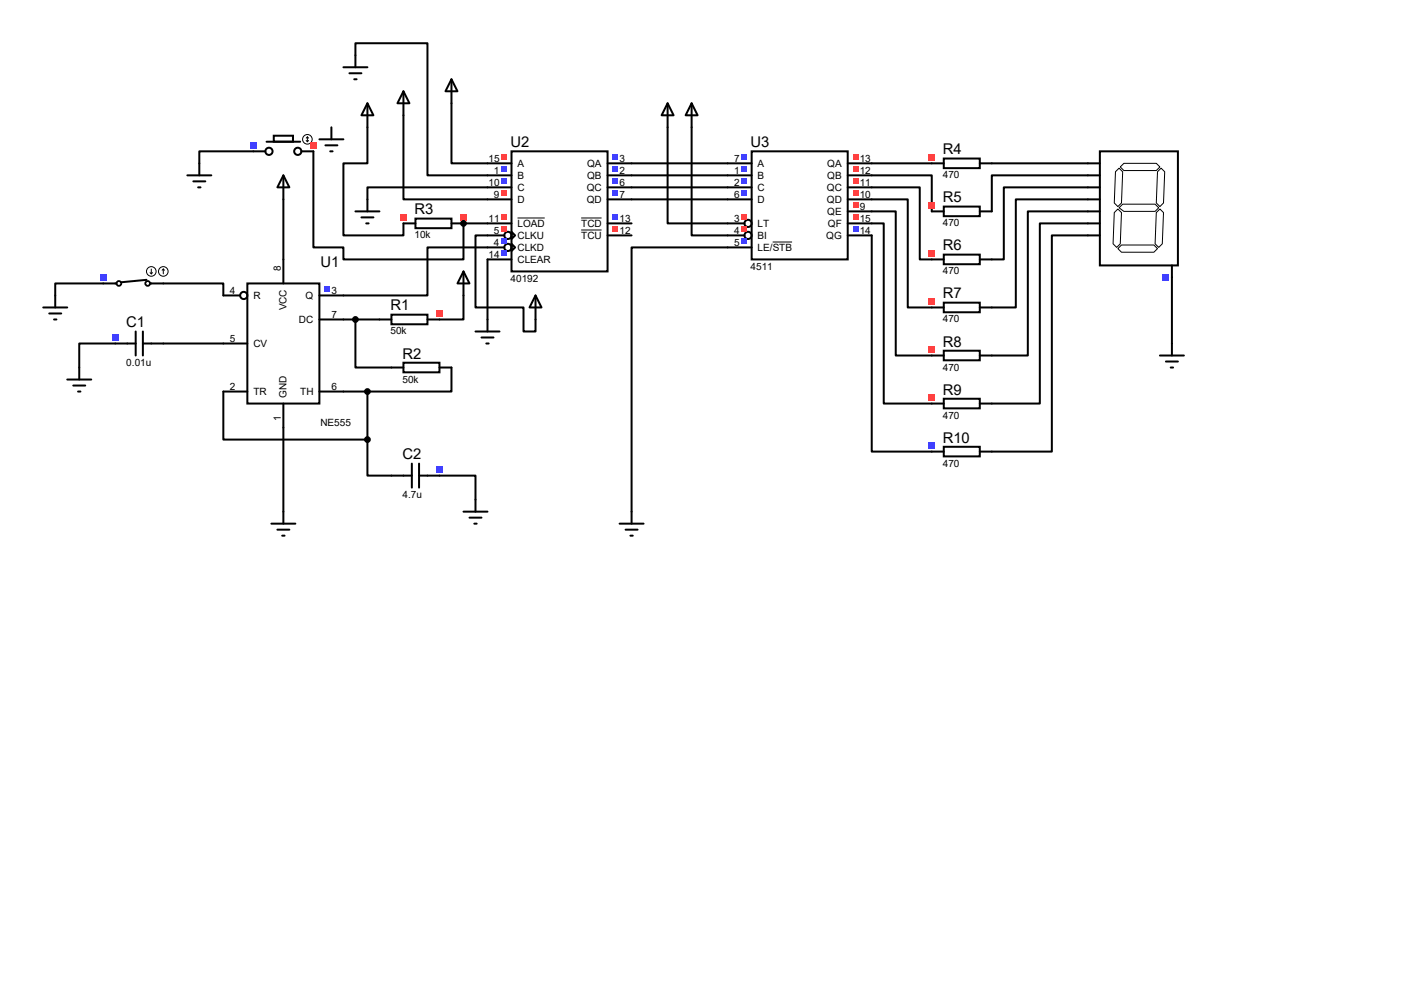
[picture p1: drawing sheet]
<svg xmlns="http://www.w3.org/2000/svg" width="297mm" height="210mm" viewBox="0 0 297 210" stroke-linecap="round" stroke-linejoin="round" font-family="sans-serif">
<g fill="none" stroke="#000" stroke-width=".42">
<path d="M75.2 11.7v-2.6h15.2v28h12.7M53.6 32h-11.4v2.5M66.3 32v20.3h6.3v2.6h25.4v-7.7h5.1M77.7 26.9v7.6h-5.1v15.3h12.7v-2.6M85.3 24.4v17.8h17.8M95.5 21.8v12.7h7.6M103.1 39.6h-25.4v2.6M133.6 34.5h20.3M133.6 37.1h20.3M133.6 39.6h20.3M141.2 26.9v20.3h12.7M146.3 26.9v22.9h7.6"/>
<path d="M184.4 37.1h12.7v7.6M184.4 39.6h10.2v15.3h2.5M184.4 34.5h12.7M209.8 34.5h20.3M230.1 37.1h-20.3v7.6M230.1 39.6h-17.8v15.3h-2.5M21.8 59.9h-10.1v2.6M34.5 59.9h12.7v2.6h3.6M52.3 59.9h15.3v25.4h-15.3zM59.9 42.2v17.7M103.1 52.3h-12.7v10.2h-22.8M103.1 49.8h-2.5v15.2h10.1v5.1h2.6v-2.5"/>
<path d="M103.1 54.9v12.7M133.6 42.2h20.3M153.9 52.3h-20.3v55.9M184.4 42.2h7.6v22.8h5.1M184.4 44.7h5.1v30.5h7.6M184.4 47.2h2.5v38.1h10.2M184.4 49.8v45.7h12.7M230.1 42.2h-15.2v22.8h-5.1M230.1 44.7h-12.7v30.5h-7.6M230.1 47.2h-10.1v38.1h-10.2M230.1 49.8h-7.6v45.7h-12.7M247.9 58.7v13.9"/>
<path d="M24.4 72.6h-7.6v5.1M34.5 72.6h17.8M67.6 67.6h12.7M75.2 67.6v10.1h7.6M95.5 77.7v5.1h-17.8M98 62.5v5.1h-5M52.3 82.8h-5.1v10.2h30.5M59.9 85.3v22.9M67.6 82.8h10.1M77.7 93v7.6h5.1M77.7 82.8v10.2M93 100.6h7.6v5.1"/>
<circle cx="51.6" cy="62.5" r=".76"/>
</g>
<circle cx="98" cy="47.2" r=".21" fill="#000"/>
<path d="M68.7 60.7h1.1v1.1h-1.1z" fill-rule="evenodd" fill="#4040ff"/>
<g fill="none" stroke="#000" stroke-width=".42">
<path d="M103.1 34.5h5.1M103.1 37.1h5.1M103.1 39.6h5.1M108.2 32h20.3v25.4h-20.3zM128.5 34.5h5.1M128.5 37.1h5.1M128.5 39.6h5.1M103.1 42.2h5.1M103.1 47.2h5.1M103.1 54.9h5.1M103.1 49.8h3.6M103.1 52.3h3.6"/>
<path d="M108.2 49l.8 .8-.8 .7zM108.2 51.6l.8 .7-.8 .8zM128.5 42.2h5.1M128.5 47.2h5.1M128.5 49.8h5.1"/>
<circle cx="107.4" cy="52.3" r=".76"/>
<circle cx="107.4" cy="49.8" r=".76"/>
</g>
<path d="M109.5 46.1h5.7M122.9 46.1h4.4M122.9 48.6h4.4" fill="none" stroke="#000" stroke-width=".21"/>
<path d="M106 32.7h1.1v1.1h-1.1z" fill-rule="evenodd" fill="#ff4040"/>
<g fill="#4040ff">
<path d="M106 35.3h1.1v1.1h-1.1z" fill-rule="evenodd"/>
<path d="M106 37.8h1.1v1.1h-1.1z" fill-rule="evenodd"/>
</g>
<g fill="#ff4040">
<path d="M106 40.3h1.1v1.1h-1.1z" fill-rule="evenodd"/>
<path d="M106 45.4h1.1v1.1h-1.1z" fill-rule="evenodd"/>
</g>
<g fill="#4040ff">
<path d="M106 53h1.1v1.1h-1.1z" fill-rule="evenodd"/>
<path d="M129.6 32.7h1.1v1.1h-1.1z" fill-rule="evenodd"/>
<path d="M129.6 35.3h1.1v1.1h-1.1z" fill-rule="evenodd"/>
<path d="M129.6 37.8h1.1v1.1h-1.1z" fill-rule="evenodd"/>
<path d="M129.6 40.3h1.1v1.1h-1.1z" fill-rule="evenodd"/>
<path d="M129.6 45.4h1.1v1.1h-1.1z" fill-rule="evenodd"/>
</g>
<g fill="#ff4040">
<path d="M129.6 48h1.1v1.1h-1.1z" fill-rule="evenodd"/>
<path d="M106 48h1.1v1.1h-1.1z" fill-rule="evenodd"/>
</g>
<path d="M106 50.5h1.1v1.1h-1.1z" fill-rule="evenodd" fill="#4040ff"/>
<g fill="none" stroke="#000" stroke-width=".42">
<path d="M153.9 34.5h5.1M153.9 37.1h5.1M153.9 39.6h5.1M159 32h20.3v22.9h-20.3zM179.3 34.5h5.1M179.3 37.1h5.1M179.3 39.6h5.1M153.9 42.2h5.1M153.9 47.2h3.6M153.9 49.8h3.6M153.9 52.3h5.1M179.3 42.2h5.1"/>
<path d="M179.3 47.2h5.1M179.3 49.8h5.1M179.3 44.7h5.1"/>
<circle cx="158.2" cy="49.8" r=".76"/>
<circle cx="158.2" cy="47.2" r=".76"/>
</g>
<path d="M163.4 51.2h4.2" fill="none" stroke="#000" stroke-width=".21"/>
<g fill="#4040ff">
<path d="M156.8 32.7h1.1v1.1h-1.1z" fill-rule="evenodd"/>
<path d="M156.8 35.3h1.1v1.1h-1.1z" fill-rule="evenodd"/>
<path d="M156.8 37.8h1.1v1.1h-1.1z" fill-rule="evenodd"/>
<path d="M156.8 40.3h1.1v1.1h-1.1z" fill-rule="evenodd"/>
</g>
<g fill="#ff4040">
<path d="M156.8 45.4h1.1v1.1h-1.1z" fill-rule="evenodd"/>
<path d="M156.8 48h1.1v1.1h-1.1z" fill-rule="evenodd"/>
</g>
<path d="M156.8 50.5h1.1v1.1h-1.1z" fill-rule="evenodd" fill="#4040ff"/>
<g fill="#ff4040">
<path d="M180.4 32.7h1.1v1.1h-1.1z" fill-rule="evenodd"/>
<path d="M180.4 35.3h1.1v1.1h-1.1z" fill-rule="evenodd"/>
<path d="M180.4 37.8h1.1v1.1h-1.1z" fill-rule="evenodd"/>
<path d="M180.4 40.3h1.1v1.1h-1.1z" fill-rule="evenodd"/>
<path d="M180.4 42.9h1.1v1.1h-1.1z" fill-rule="evenodd"/>
<path d="M180.4 45.4h1.1v1.1h-1.1z" fill-rule="evenodd"/>
</g>
<path d="M180.4 48h1.1v1.1h-1.1z" fill-rule="evenodd" fill="#4040ff"/>
<path d="M80.3 67.6h2.5M82.8 66.5h7.6v2.1h-7.6zM90.4 67.6h2.6" fill="none" stroke="#000" stroke-width=".42"/>
<path d="M92.3 65.6h1.3v1.4h-1.3z" fill-rule="evenodd" fill="#ff4040"/>
<g fill="none" stroke="#000" stroke-width=".42">
<path d="M53.6 32h2.5M56.4 30h7.1M57.9 28.7h4.1v1.3h-4.1zM63.8 32h2.5"/>
<circle cx="56.9" cy="32" r=".76"/>
<circle cx="63" cy="32" r=".76"/>
</g>
<g fill="none" stroke="#000" stroke-width=".21">
<path d="M64.8 29.7l.2 .3M65 29v1M65 29l-.2 .2M65 29l.3 .2M65.3 29.7l-.3 .3"/>
<circle cx="65" cy="29.5" r="1.02"/>
</g>
<path d="M52.9 30.1h1.4v1.3h-1.4z" fill-rule="evenodd" fill="#4040ff"/>
<path d="M65.6 30.1h1.4v1.3h-1.4z" fill-rule="evenodd" fill="#ff4040"/>
<path d="M59.9 37.1l1.3 2.5h-2.5zM59.9 37.1v5.1M24.4 72.6h4.3M28.7 70.1v5.1M30.2 70.1v5.1M30.2 72.6h4.3M57.4 110.7h5.1M58.7 112h2.5M59.7 113.3h.5M59.9 108.2v2.5" fill="none" stroke="#000" stroke-width=".42"/>
<path d="M23.7 70.7h1.4v1.4h-1.4z" fill-rule="evenodd" fill="#4040ff"/>
<g fill="none" stroke="#000" stroke-width=".42">
<path d="M98 57.4l1.3 2.5h-2.5zM98 57.4v5.1M16.8 77.7v2.6M82.8 77.7h2.5M85.3 76.7h7.7v2h-7.7zM93 77.7h2.5M14.2 80.3h5.1M15.5 81.5h2.5M16.5 82.8h.5M87.1 98v5.1M88.6 98v5.1M82.8 100.6h4.3"/>
<path d="M88.6 100.6h4.4"/>
<circle cx="75.2" cy="67.6" r=".51"/>
<circle cx="77.7" cy="82.8" r=".51"/>
</g>
<g fill="#000">
<circle cx="75.2" cy="67.6" r=".51"/>
<circle cx="77.7" cy="82.8" r=".51"/>
</g>
<path d="M92.3 98.6h1.3v1.4h-1.3z" fill-rule="evenodd" fill="#4040ff"/>
<circle cx="77.7" cy="93" r=".51" fill="#000"/>
<g fill="none" stroke="#000" stroke-width=".42">
<path d="M85.3 19.3l1.3 2.5h-2.5zM85.3 19.3v5.1M95.5 16.8l1.3 2.5h-2.6zM95.5 16.8v5M75.2 44.7h5.1M76.5 46h2.5M77.5 47.2h.5M77.7 42.2v2.5M85.3 47.2h2.6M87.9 46.2h7.6v2.1h-7.6zM95.5 47.2h2.5M100.6 70.1h5.1"/>
<path d="M101.9 71.4h2.5M102.9 72.6h.5M103.1 67.6v2.5M98 108.2h5.1M99.3 109.5h2.6M100.3 110.7h.5M100.6 105.7v2.5"/>
<circle cx="77.7" cy="93" r=".51"/>
</g>
<g fill="#ff4040">
<path d="M84.7 45.3h1.3v1.4h-1.3z" fill-rule="evenodd"/>
<path d="M97.4 45.3h1.3v1.4h-1.3z" fill-rule="evenodd"/>
</g>
<g fill="none" stroke="#000" stroke-width=".42">
<path d="M39.6 37.1h5.1M40.9 38.4h2.5M41.9 39.6h.5M42.2 34.5v2.6M77.7 21.8l1.3 2.6h-2.5zM77.7 21.8v5.1M141.2 21.8l1.3 2.6h-2.5zM141.2 21.8v5.1M146.3 21.8l1.3 2.6h-2.6zM146.3 21.8v5.1M197.1 34.5h2.5M199.6 33.5h7.7v2.1h-7.7z"/>
<path d="M207.3 34.5h2.5M9.1 65h5.1M10.4 66.3h2.6M11.4 67.6h.5M11.7 62.5v2.5M131.1 110.7h5M132.3 112h2.6M133.3 113.3h.6M133.6 108.2v2.5"/>
<circle cx="98" cy="47.2" r=".51"/>
</g>
<circle cx="98" cy="47.2" r=".51" fill="#000"/>
<path d="M196.4 32.6h1.4v1.4h-1.4z" fill-rule="evenodd" fill="#ff4040"/>
<path d="M197.1 44.7h2.5M199.6 43.7h7.7v2h-7.7zM207.3 44.7h2.5" fill="none" stroke="#000" stroke-width=".42"/>
<path d="M196.4 42.8h1.4v1.3h-1.4z" fill-rule="evenodd" fill="#ff4040"/>
<path d="M197.1 54.9h2.5M199.6 53.8h7.7v2.1h-7.7zM207.3 54.9h2.5" fill="none" stroke="#000" stroke-width=".42"/>
<path d="M196.4 52.9h1.4v1.4h-1.4z" fill-rule="evenodd" fill="#ff4040"/>
<path d="M197.1 65h2.5M199.6 64h7.7v2h-7.7zM207.3 65h2.5" fill="none" stroke="#000" stroke-width=".42"/>
<path d="M196.4 63.1h1.4v1.3h-1.4z" fill-rule="evenodd" fill="#ff4040"/>
<path d="M197.1 75.2h2.5M199.6 74.2h7.7v2h-7.7zM207.3 75.2h2.5" fill="none" stroke="#000" stroke-width=".42"/>
<path d="M196.4 73.2h1.4v1.4h-1.4z" fill-rule="evenodd" fill="#ff4040"/>
<path d="M197.1 85.3h2.5M199.6 84.3h7.7v2.1h-7.7zM207.3 85.3h2.5" fill="none" stroke="#000" stroke-width=".42"/>
<path d="M196.4 83.4h1.4v1.4h-1.4z" fill-rule="evenodd" fill="#ff4040"/>
<path d="M197.1 95.5h2.5M199.6 94.5h7.7v2h-7.7zM207.3 95.5h2.5" fill="none" stroke="#000" stroke-width=".42"/>
<path d="M196.4 93.6h1.4v1.3h-1.4z" fill-rule="evenodd" fill="#4040ff"/>
<path d="M230.1 34.5h2.6M230.1 37.1h2.6M230.1 39.6h2.6M232.7 32h16.5v24.1h-16.5zM230.1 42.2h2.6M230.1 44.7h2.6M230.1 47.2h2.6M230.1 49.8h2.6M247.9 56.1v2.6" fill="none" stroke="#000" stroke-width=".42"/>
<path d="M236.7 35.6l.8 .7-.3 6.6-.7 .8-.8-.8 .3-6.6zM237 35.3l.7-.8h6.9l.8 .8-.8 .8h-6.9zM245.6 35.6l.8 .7-.3 6.6-.7 .8-.8-.8 .3-6.6zM235.7 45l.8-.8 .7 .8-.2 6.6-.8 .7-.7-.7zM236.7 43.9l.8-.7h6.8l.8 .7-.8 .8h-6.6zM237.2 51.8h6.9l.8 .8-.8 .7h-6.9l-.7-.7zM244.6 45l.8-.8 .7 .8-.2 6.6-.8 .7-.8-.7z" fill="none" stroke="#000" stroke-width=".21"/>
<path d="M246 58h1.3v1.4h-1.3z" fill-rule="evenodd" fill="#4040ff"/>
<g fill="none" stroke="#000" stroke-width=".42">
<path d="M72.6 14.2h5.1M73.9 15.5h2.6M74.9 16.8h.5M75.2 11.7v2.5M67.6 29.5h5M68.8 30.7h2.6M69.8 32h.6M70.1 26.9v2.6M21.8 59.9h2.8M31 59.2l-5.3 .5M31.7 59.9h2.8M113.3 62.5l1.3 2.5h-2.6z"/>
<path d="M113.3 62.5v5.1M245.4 75.2h5M246.6 76.5h2.6M247.6 77.7h.6M247.9 72.6v2.6"/>
</g>
<g fill="none" stroke="#000" stroke-width=".38">
<circle cx="25.1" cy="59.9" r=".51"/>
<circle cx="31.2" cy="59.9" r=".51"/>
</g>
<g fill="none" stroke="#000" stroke-width=".21">
<path d="M31.7 57.7l.3 .2M32 56.9v1M32.3 57.7l-.3 .2M34.5 56.9l-.2 .3M34.5 56.9l.3 .3M34.5 56.9v1"/>
<circle cx="32" cy="57.4" r="1.02"/>
<circle cx="34.5" cy="57.4" r="1.02"/>
</g>
<path d="M21.2 58h1.3v1.4h-1.3z" fill-rule="evenodd" fill="#4040ff"/>
<g font-size="3.1">
<text x="108" y="31.1">U2</text>
<text x="158.8" y="31.1">U3</text>
<text x="199.4" y="32.6">R4</text>
<text x="87.7" y="45.3">R3</text>
<text x="199.4" y="42.8">R5</text>
<text x="199.4" y="53">R6</text>
<text x="67.8" y="56.5">U1</text>
<text x="82.6" y="65.7">R1</text>
<text x="199.4" y="63.1">R7</text>
<text x="26.7" y="69.2">C1</text>
<text x="85.1" y="75.8">R2</text>
<text x="199.4" y="73.3">R8</text>
<text x="199.4" y="83.4">R9</text>
<text x="199.4" y="93.6">R10</text>
<text x="85.1" y="97.2">C2</text>
</g>
<g font-size="2.1">
<text x="103.3" y="34.2">15</text>
<text x="109.5" y="35.3">A</text>
<text x="124.2" y="35.3">QA</text>
<text x="131.1" y="34.2">3</text>
<text x="155.3" y="34.2">7</text>
<text x="160.3" y="35.3">A</text>
<text x="175" y="35.3">QA</text>
<text x="181.9" y="34.2">13</text>
<text x="103.3" y="39.2">10</text>
<text x="104.5" y="36.7">1</text>
<text x="104.5" y="41.8">9</text>
<text x="109.5" y="37.8">B</text>
<text x="109.5" y="40.4">C</text>
<text x="124.1" y="40.4">QC</text>
<text x="124.2" y="37.8">QB</text>
<text x="131.1" y="36.7">2</text>
<text x="131.1" y="39.2">6</text>
<text x="131.1" y="41.8">7</text>
<text x="155.3" y="36.7">1</text>
<text x="155.3" y="39.2">2</text>
<text x="155.3" y="41.8">6</text>
<text x="160.3" y="37.8">B</text>
<text x="160.3" y="40.4">C</text>
<text x="174.9" y="40.4">QC</text>
<text x="175" y="37.8">QB</text>
<text x="181.9" y="36.7">12</text>
<text x="181.9" y="39.2">11</text>
<text x="181.9" y="41.8">10</text>
<text x="199.4" y="37.7">470</text>
<text x="103.3" y="46.9">11</text>
<text x="109.5" y="42.9">D</text>
<text x="124.1" y="42.9">QD</text>
<text x="131.1" y="46.9">13</text>
<text x="155.3" y="46.9">3</text>
<text x="160.3" y="42.9">D</text>
<text x="174.9" y="42.9">QD</text>
<text x="175" y="45.5">QE</text>
<text x="181.9" y="44.3">9</text>
<text x="181.9" y="46.9">15</text>
<text x="199.4" y="47.9">470</text>
<text x="87.7" y="50.4">10k</text>
<text x="104.5" y="49.4">5</text>
<text x="104.5" y="51.9">4</text>
<text x="109.5" y="48">LOAD</text>
<text x="109.5" y="50.5">CLKU</text>
<text x="109.5" y="53.1">CLKD</text>
<text x="122.9" y="48">TCD</text>
<text x="122.9" y="50.5">TCU</text>
<text x="131.1" y="49.4">12</text>
<text x="155.3" y="49.4">4</text>
<text x="155.3" y="51.9">5</text>
<text x="160.3" y="48">LT</text>
<text x="160.3" y="50.5">BI</text>
<text x="160.3" y="53.1">LE/STB</text>
<text x="174.8" y="50.5">QG</text>
<text x="175.1" y="48">QF</text>
<text x="181.9" y="49.4">14</text>
<text x="59.4" y="57.4" transform="rotate(-90 59.4 57.4)">8</text>
<text x="103.3" y="54.5">14</text>
<text x="108" y="59.6">40192</text>
<text x="109.5" y="55.6">CLEAR</text>
<text x="158.8" y="57">4511</text>
<text x="199.4" y="58">470</text>
<text x="48.6" y="62.1">4</text>
<text x="53.6" y="63.2">R</text>
<text x="60.6" y="65.7" transform="rotate(-90 60.6 65.7)">VCC</text>
<text x="64.6" y="63.2">Q</text>
<text x="70.1" y="62.1">3</text>
<text x="63.2" y="68.3">DC</text>
<text x="70.1" y="67.2">7</text>
<text x="82.6" y="70.7">50k</text>
<text x="199.4" y="68.2">470</text>
<text x="26.7" y="77.3">0.01u</text>
<text x="48.6" y="72.3">5</text>
<text x="53.6" y="73.4">CV</text>
<text x="48.6" y="82.4">2</text>
<text x="53.6" y="83.6">TR</text>
<text x="63.5" y="83.6">TH</text>
<text x="70.1" y="82.4">6</text>
<text x="85.1" y="80.9">50k</text>
<text x="199.4" y="78.4">470</text>
<text x="59.4" y="89.1" transform="rotate(-90 59.4 89.1)">1</text>
<text x="60.6" y="84.1" transform="rotate(-90 60.6 84.1)">GND</text>
<text x="199.4" y="88.5">470</text>
<text x="67.8" y="90">NE555</text>
<text x="199.4" y="98.7">470</text>
<text x="85.1" y="105.3">4.7u</text>
</g>
</svg>
